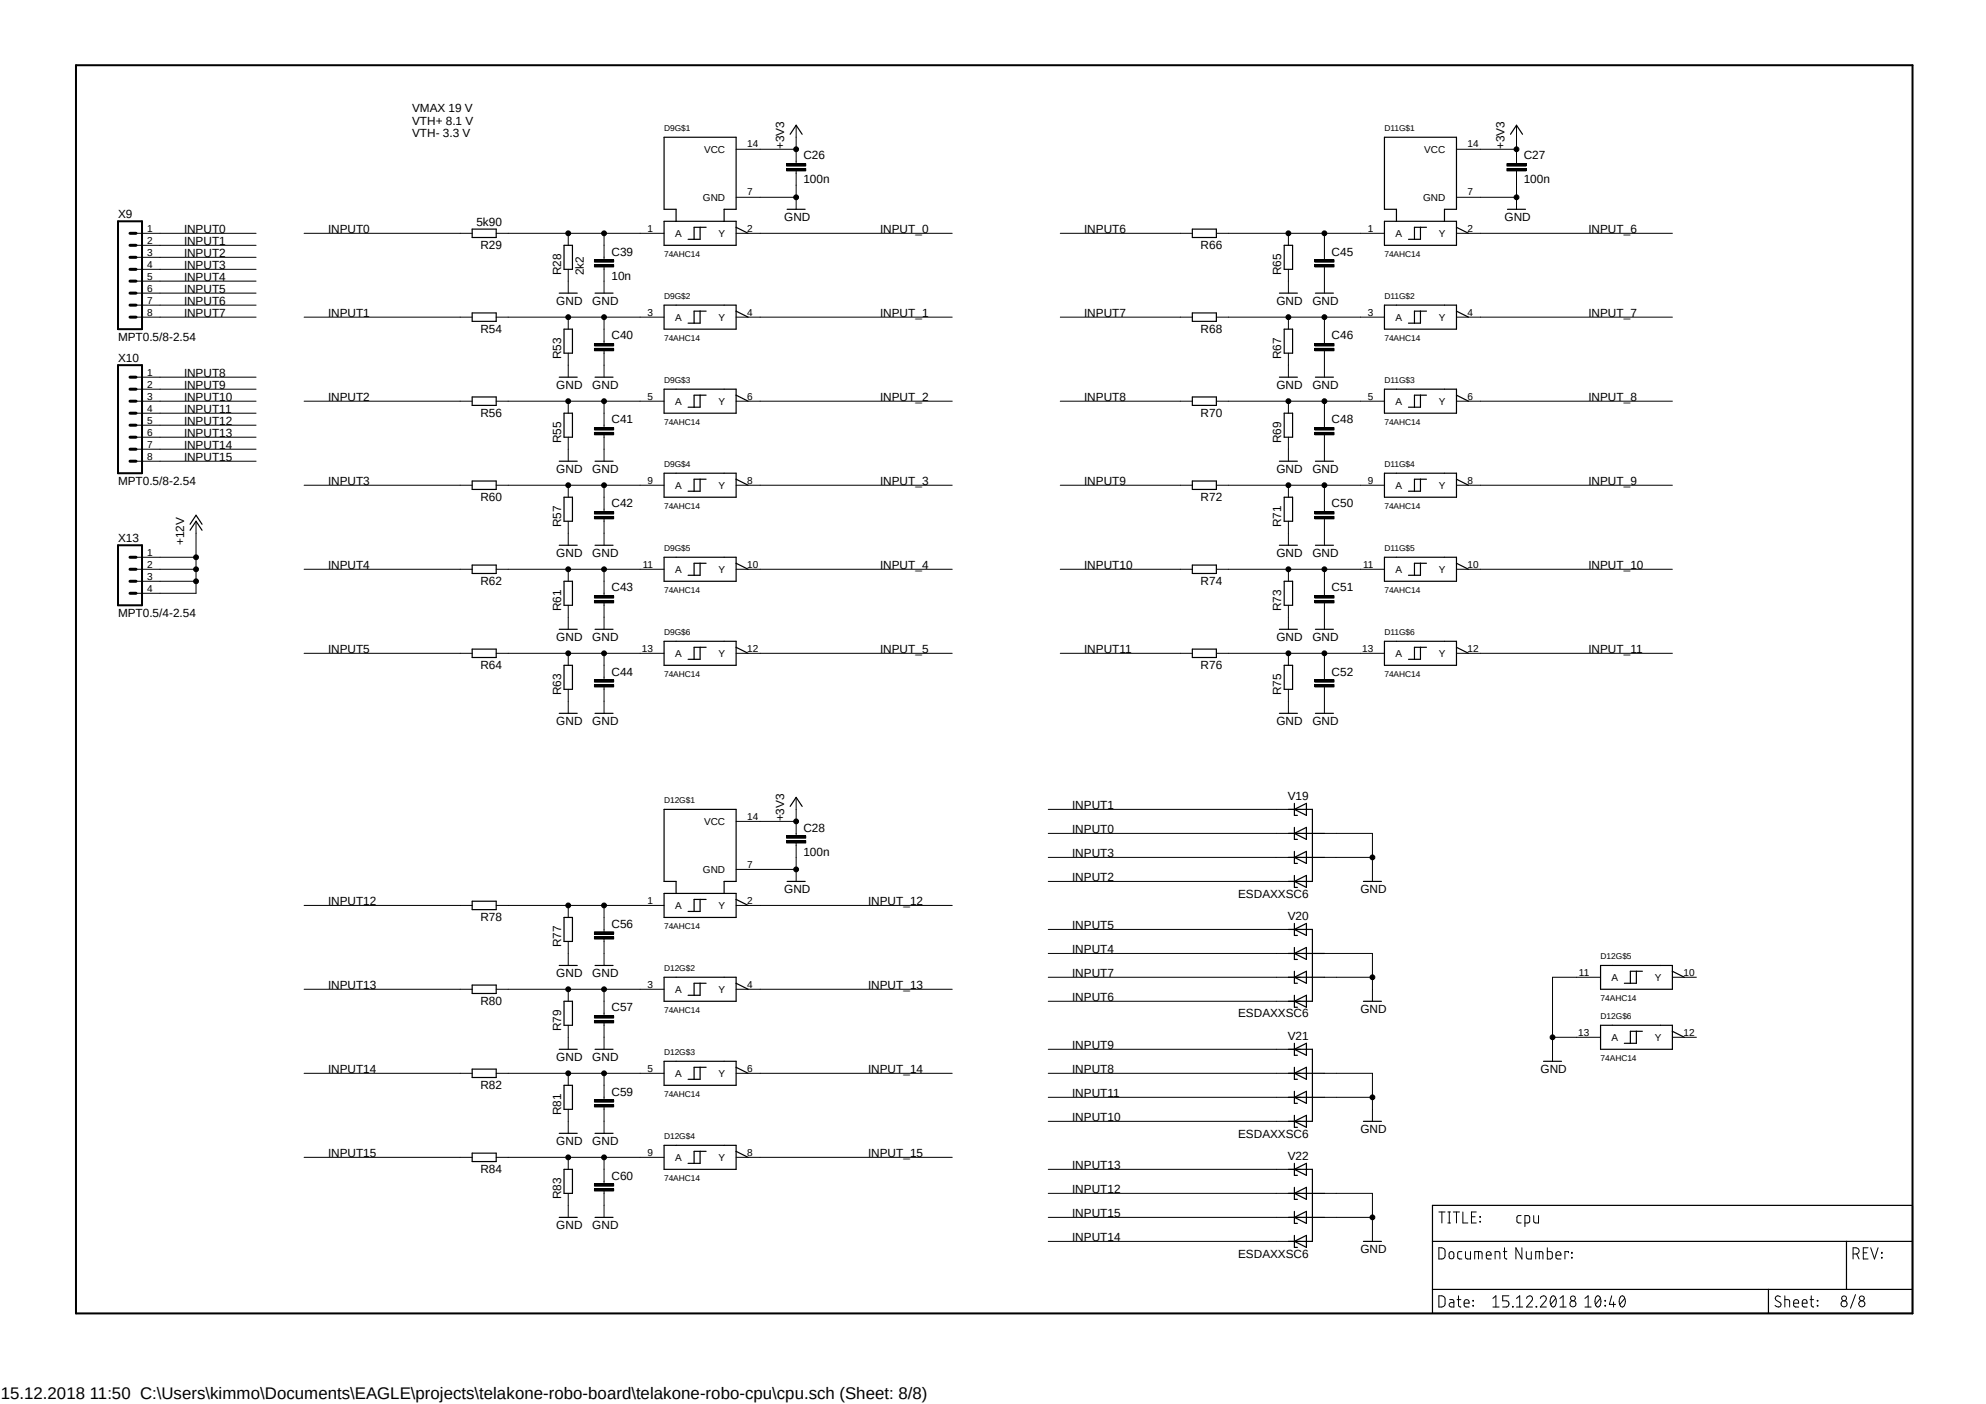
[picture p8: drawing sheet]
<svg xmlns="http://www.w3.org/2000/svg" width="420mm" height="297mm" viewBox="0 0 420 297" stroke-linecap="round" stroke-linejoin="round" font-family="sans-serif">
<path d="M15.6 13.5l389.3 264.9M404.9 13.5l-389.3 264.9" fill="none" stroke="#fff" stroke-width=".21"/>
<path d="M16.1 13.8h388.5v264.1h-388.5zM25 46.8h5v22.8h-5zM25 77.3h5v22.8h-5zM25 115.4h5v12.7h-5z" fill="none" stroke="#000" stroke-width=".42"/>
<g fill="none" stroke="#000" stroke-width=".25">
<path d="M167.2 28.4l1.2-1.9 1.3 1.9M319.6 28.4l1.2-1.9 1.3 1.9M99.9 48.5h5.1v1.7h-5.1zM119.3 51.9h1.8v5.1h-1.8zM140.5 46.8h15.2v5.1h-15.2zM143 46.8v-2.5h-2.5v-15.3h15.2v15.3h-2.5v2.5M148.1 48.1v2.5h-2.5M149.4 48.1h-2.6v2.5M155.7 48.1l2.6 1.3M166.5 44.3h3.8M252.3 48.5h5v1.7h-5zM271.7 51.9h1.8v5.1h-1.8z"/>
<path d="M292.9 46.8h15.2v5.1h-15.2zM295.4 46.8v-2.5h-2.5v-15.3h15.2v15.3h-2.5v2.5M300.5 48.1v2.5h-2.5M301.8 48.1h-2.6v2.5M308.1 48.1l2.6 1.3M318.9 44.3h3.8M99.9 66.2h5.1v1.8h-5.1zM118.3 62h3.8M118.3 79.8h3.8M119.3 69.6h1.8v5.1h-1.8zM125.9 62h3.8M125.9 79.8h3.8"/>
<path d="M140.5 64.6h15.2v5h-15.2zM148.1 65.8v2.6h-2.5M149.4 65.8h-2.6v2.6M155.7 65.8l2.6 1.3M252.3 66.2h5v1.8h-5zM270.7 62h3.8M270.7 79.8h3.8M271.7 69.6h1.8v5.1h-1.8zM278.3 62h3.8M278.3 79.8h3.8M292.9 64.6h15.2v5h-15.2zM300.5 65.8v2.6h-2.5"/>
<path d="M301.8 65.8h-2.6v2.6M308.1 65.8l2.6 1.3M99.9 84h5.1v1.8h-5.1zM118.3 97.6h3.8M119.3 87.4h1.8v5.1h-1.8zM125.9 97.6h3.8M140.5 82.3h15.2v5.1h-15.2zM148.1 83.6v2.5h-2.5M149.4 83.6h-2.6v2.5M155.7 83.6l2.6 1.3M252.3 84h5v1.8h-5zM270.7 97.6h3.8"/>
<path d="M271.7 87.4h1.8v5.1h-1.8zM278.3 97.6h3.8M292.9 82.3h15.2v5.1h-15.2zM300.5 83.6v2.5h-2.5M301.8 83.6h-2.6v2.5M308.1 83.6l2.6 1.3M40.2 112.2l1.3-1.9 1.2 1.9M40.2 110.9l1.3-1.9 1.2 1.9M99.9 101.8h5.1v1.7h-5.1zM99.9 119.5h5.1v1.8h-5.1zM118.3 115.4h3.8M119.3 105.2h1.8v5.1h-1.8z"/>
<path d="M125.9 115.4h3.8M140.5 100.1h15.2v5.1h-15.2zM140.5 117.9h15.2v5.1h-15.2zM148.1 101.4v2.5h-2.5M148.1 119.2v2.5h-2.5M149.4 101.4h-2.6v2.5M149.4 119.2h-2.6v2.5M155.7 101.4l2.6 1.3M155.7 119.2l2.6 1.2M252.3 101.8h5v1.7h-5zM252.3 119.5h5v1.8h-5zM270.7 115.4h3.8"/>
<path d="M271.7 105.2h1.8v5.1h-1.8zM278.3 115.4h3.8M292.9 100.1h15.2v5.1h-15.2zM292.9 117.9h15.2v5.1h-15.2zM300.5 101.4v2.5h-2.5M300.5 119.2v2.5h-2.5M301.8 101.4h-2.6v2.5M301.8 119.2h-2.6v2.5M308.1 101.4l2.6 1.3M308.1 119.2l2.6 1.2M99.9 137.3h5.1v1.8h-5.1zM118.3 133.1h3.8"/>
<path d="M119.3 123h1.8v5.1h-1.8zM125.9 133.1h3.8M140.5 135.7h15.2v5.1h-15.2zM148.1 136.9v2.6h-2.5M149.4 136.9h-2.6v2.6M155.7 136.9l2.6 1.3M252.3 137.3h5v1.8h-5zM270.7 133.1h3.8M271.7 123h1.8v5.1h-1.8zM278.3 133.1h3.8M292.9 135.7h15.2v5.1h-15.2zM300.5 136.9v2.6h-2.5"/>
<path d="M301.8 136.9h-2.6v2.6M308.1 136.9l2.6 1.3M118.3 150.9h3.8M119.3 140.8h1.8v5h-1.8zM125.9 150.9h3.8M270.7 150.9h3.8M271.7 140.8h1.8v5h-1.8zM278.3 150.9h3.8M167.2 170.6l1.2-1.9 1.3 1.9M272.6 171.2h5.1v15.3h-5.1M272.6 176.3h7.6M273.8 171.2l2.6-1.2v2.5z"/>
<path d="M273.8 170v2.5h.7M273.8 175v2.6h.7M273.8 176.3l2.6-1.3v2.6zM99.9 190.7h5.1v1.7h-5.1zM119.3 194.1h1.8v5.1h-1.8zM140.5 189h15.2v5.1h-15.2zM143 189v-2.5h-2.5v-15.3h15.2v15.3h-2.5v2.5M148.1 190.3v2.5h-2.5M149.4 190.3h-2.6v2.5M155.7 190.3l2.6 1.3M166.5 186.5h3.8M272.6 196.6h5.1v15.2h-5.1"/>
<path d="M272.6 181.4h7.6M273.8 180.1v2.6h.7M273.8 185.2v2.5h.7M273.8 195.4v2.5h.7M273.8 181.4l2.6-1.3v2.6zM273.8 186.5l2.6-1.3v2.5zM273.8 196.6l2.6-1.2v2.5zM288.4 186.5h3.9M99.9 208.4h5.1v1.8h-5.1zM118.3 204.3h3.8M119.3 211.8h1.8v5.1h-1.8zM125.9 204.3h3.8"/>
<path d="M140.5 206.8h15.2v5h-15.2zM148.1 208v2.6h-2.5M149.4 208h-2.6v2.6M155.7 208l2.6 1.3M272.6 206.8h7.6M272.6 201.7h7.6M273.8 205.5v2.5h.7M273.8 200.4v2.6h.7M273.8 210.6v2.5h.7M273.8 201.7l2.6-1.3v2.6zM273.8 206.8l2.6-1.3v2.5zM273.8 211.8l2.6-1.2v2.5z"/>
<path d="M288.4 211.8h3.9M338.6 204.3h15.2v5h-15.2zM338.6 216.9h15.2v5.1h-15.2zM346.2 205.5v2.5h-2.5M346.2 218.2v2.5h-2.5M347.5 205.5h-2.6v2.5M347.5 218.2h-2.6v2.5M353.8 205.5l2.6 1.3M353.8 218.2l2.6 1.3M99.9 226.2h5.1v1.8h-5.1zM118.3 222h3.8M118.3 239.8h3.8"/>
<path d="M119.3 229.6h1.8v5.1h-1.8zM125.9 222h3.8M125.9 239.8h3.8M140.5 224.5h15.2v5.1h-15.2zM148.1 225.8v2.5h-2.5M149.4 225.8h-2.6v2.5M155.7 225.8l2.6 1.3M272.6 222h5.1v15.2h-5.1M272.6 227.1h7.6M272.6 232.2h7.6M273.8 225.8v2.5h.7M273.8 220.7v2.6h.7"/>
<path d="M273.8 230.9v2.5h.7M273.8 236v2.5h.7M273.8 222l2.6-1.3v2.6zM273.8 227.1l2.6-1.3v2.5zM273.8 232.2l2.6-1.3v2.5zM273.8 237.2l2.6-1.2v2.5zM288.4 237.2h3.9M326.5 224.5h3.9M99.9 244h5.1v1.7h-5.1zM118.3 257.6h3.8M119.3 247.4h1.8v5.1h-1.8zM125.9 257.6h3.8"/>
<path d="M140.5 242.3h15.2v5.1h-15.2zM148.1 243.6v2.5h-2.5M149.4 243.6h-2.6v2.5M155.7 243.6l2.6 1.3M272.6 247.4h5.1v15.2h-5.1M272.6 252.5h7.6M272.6 257.6h7.6M273.8 246.1v2.6h.7M273.8 251.2v2.5h.7M273.8 256.3v2.5h.7M273.8 247.4l2.6-1.3v2.6zM273.8 252.5l2.6-1.3v2.5z"/>
<path d="M273.8 257.6l2.6-1.3v2.5zM303.1 255h101.5v22.9h-101.5zM273.8 261.4v2.5h.7M273.8 262.6l2.6-1.2v2.5zM288.4 262.6h3.9M303.1 262.6h101.5M303.1 272.8h101.5M374.1 272.8v5.1M390.6 262.6v10.2"/>
</g>
<g fill="none" stroke="#000" stroke-width=".21">
<path d="M155.7 31.6h12.7M166.4 35.6h4.1v.6h-4.1zM166.4 34.6h4.1v.5h-4.1zM168.4 26.5v8.1M168.4 36.2v8.1M308.1 31.6h12.7M318.8 35.6h4.1v.6h-4.1zM318.8 34.6h4.1v.5h-4.1zM320.8 26.5v8.1M320.8 36.2v8.1M28.8 49.4h25.4M28.8 51.9h25.4"/>
<path d="M28.8 54.4h25.4M28.8 57h25.4M28.8 59.5h25.4M64.3 49.4h35.6M105 49.4h35.5M120.2 49.4v2.5M120.2 57v5M125.8 56h4v.5h-4zM125.8 54.9h4v.6h-4zM127.8 49.4v5.5M127.8 56.5v5.5M155.7 49.4h45.8"/>
<path d="M155.7 41.7h12.7M224.3 49.4h28M257.3 49.4h35.6M272.6 49.4v2.5M272.6 57v5M278.2 56h4v.5h-4zM278.2 54.9h4v.6h-4zM280.2 49.4v5.5M280.2 56.5v5.5M308.1 49.4h45.7M308.1 41.7h12.7M28.8 67.1h25.4"/>
<path d="M28.8 62h25.4M28.8 64.6h25.4M28.8 79.8h25.4M64.3 67.1h35.6M105 67.1h35.5M120.2 67.1v2.5M120.2 74.7v5.1M125.8 73.7h4v.5h-4zM125.8 72.7h4v.5h-4zM127.8 67.1v5.6M127.8 74.2v5.6M155.7 67.1h45.8"/>
<path d="M224.3 67.1h28M257.3 67.1h35.6M272.6 67.1v2.5M272.6 74.7v5.1M278.2 73.7h4v.5h-4zM278.2 72.7h4v.5h-4zM280.2 67.1v5.6M280.2 74.2v5.6M308.1 67.1h45.7M28.8 84.9h25.4M28.8 82.3h25.4M28.8 87.4h25.4"/>
<path d="M28.8 90h25.4M28.8 92.5h25.4M28.8 95h25.4M28.8 97.6h25.4M64.3 84.9h35.6M105 84.9h35.5M120.2 84.9v2.5M120.2 92.5v5.1M125.8 91.5h4v.5h-4zM125.8 90.5h4v.5h-4zM127.8 84.9v5.6M127.8 92v5.6"/>
<path d="M155.7 84.9h45.8M224.3 84.9h28M257.3 84.9h35.6M272.6 84.9v2.5M272.6 92.5v5.1M278.2 91.5h4v.5h-4zM278.2 90.5h4v.5h-4zM280.2 84.9v5.6M280.2 92v5.6M308.1 84.9h45.7M28.8 117.9h12.7M41.5 110.3v15.2h-12.7"/>
<path d="M64.3 102.7h35.6M105 102.7h35.5M120.2 102.7v2.5M120.2 110.3v5.1M125.8 109.3h4v.5h-4zM125.8 108.2h4v.6h-4zM127.8 102.7v5.5M127.8 109.8v5.6M155.7 102.7h45.8M224.3 102.7h28M257.3 102.7h35.6M272.6 102.7v2.5"/>
<path d="M272.6 110.3v5.1M278.2 109.3h4v.5h-4zM278.2 108.2h4v.6h-4zM280.2 102.7v5.5M280.2 109.8v5.6M308.1 102.7h45.7M28.8 120.4h12.7M28.8 123h12.7M64.3 120.4h35.6M64.3 138.2h35.6M105 120.4h35.5M105 138.2h35.5"/>
<path d="M120.2 120.4v2.6M120.2 128.1v5M120.2 138.2v2.6M125.8 127h4v.6h-4zM125.8 126h4v.5h-4zM127.8 120.4v5.6M127.8 127.6v5.5M127.8 138.2v5.6M155.7 120.4h45.8M155.7 138.2h45.8M224.3 120.4h28M224.3 138.2h28"/>
<path d="M257.3 120.4h35.6M257.3 138.2h35.6M272.6 120.4v2.6M272.6 128.1v5M272.6 138.2v2.6M278.2 127h4v.6h-4zM278.2 126h4v.5h-4zM280.2 120.4v5.6M280.2 127.6v5.5M280.2 138.2v5.6M308.1 120.4h45.7M308.1 138.2h45.7"/>
<path d="M120.2 145.8v5.1M125.8 144.8h4v.5h-4zM125.8 143.8h4v.5h-4zM127.8 145.3v5.6M272.6 145.8v5.1M278.2 144.8h4v.5h-4zM278.2 143.8h4v.5h-4zM280.2 145.3v5.6M155.7 173.8h12.7M166.4 177.8h4.1v.6h-4.1zM166.4 176.8h4.1v.5h-4.1zM168.4 168.7v8.1"/>
<path d="M168.4 178.4v8.1M221.8 176.3h53.3M221.8 171.2h53.3M280.2 176.3h10.2v10.2M64.3 191.6h35.6M105 191.6h35.5M120.2 191.6v2.5M120.2 199.2v5.1M125.8 198.2h4v.5h-4zM125.8 197.1h4v.6h-4zM127.8 191.6v5.5M127.8 198.7v5.6"/>
<path d="M155.7 191.6h45.8M155.7 183.9h12.7M221.8 181.4h53.3M221.8 186.5h53.3M221.8 196.6h53.3M280.2 181.4h10.2M64.3 209.3h35.6M105 209.3h35.5M120.2 209.3v2.5M120.2 216.9v5.1M125.8 215.9h4v.5h-4zM125.8 214.9h4v.5h-4z"/>
<path d="M127.8 209.3v5.6M127.8 216.4v5.6M155.7 209.3h45.8M221.8 206.8h53.3M221.8 201.7h53.3M221.8 211.8h53.3M280.2 206.8h10.2M280.2 201.7h10.2v10.1M328.5 219.5h10.1M338.6 206.8h-10.1v17.7M353.8 206.8h5.1M353.8 219.5h5.1"/>
<path d="M64.3 227.1h35.6M105 227.1h35.5M120.2 227.1v2.5M120.2 234.7v5.1M125.8 233.7h4v.5h-4zM125.8 232.7h4v.5h-4zM127.8 227.1v5.6M127.8 234.2v5.6M155.7 227.1h45.8M221.8 227.1h53.3M221.8 232.2h53.3M221.8 222h53.3"/>
<path d="M221.8 237.2h53.3M280.2 227.1h10.2v10.1M280.2 232.2h10.2M64.3 244.9h35.6M105 244.9h35.5M120.2 244.9v2.5M120.2 252.5v5.1M125.8 251.5h4v.5h-4zM125.8 250.4h4v.6h-4zM127.8 244.9v5.5M127.8 252v5.6M155.7 244.9h45.8"/>
<path d="M221.8 252.5h53.3M221.8 257.6h53.3M221.8 247.4h53.3M280.2 252.5h10.2v10.1M280.2 257.6h10.2M304.4 256.4h1.3M305 256.4v2.3M306.3 256.4h.6M306.3 258.7h.6M306.6 256.4v2.3M307.5 256.4h1.3M308.1 256.4v2.3"/>
<path d="M309.5 256.4v2.3h1M311.3 257.4h.8M312.3 256.4h-1v2.3h1M313.1 257.4l.1 .1zM313.1 258.4l.1 .1zM321.8 257.2h-.7l-.2 .4 .1 .9 .3 .2h.5M322.6 258.7h.6l.4-.2v-.9l-.2-.4h-.8v2.3M324.5 257.2v1.2l.4 .3h.6v-1.5M221.8 262.6h53.3M304.4 274.2a1.13 1.13 0 0 1 1.3 .4 1.96 1.96 0 0 1-.2 1.7l-.5 .2h-.6zM304.4 264a1.13 1.13 0 0 1 1.3 .4 1.96 1.96 0 0 1-.2 1.7l-.2 .2-.9 .1zM306.7 275h.7l.2 .3v1.2h-.6a.47 .47 0 0 1-.4-.4 .47 .47 0 0 1 .4-.5h.6"/>
<path d="M306.7 264.9a.5 .5 0 0 1 .6-.1 .5 .5 0 0 1 .3 .5v.5a.51 .51 0 0 1-.5 .5 .51 .51 0 0 1-.5-.5zM308.3 275h.8M308.6 274.2v2.1l.5 .2M309.3 264.8h-.7a1.36 1.36 0 0 0-.2 1.3l.4 .3h.5M309.7 275.7h1.1a.55 .55 0 0 0-.4-.7 .55 .55 0 0 0-.7 .5l.1 .8 .4 .2h.6M310 264.8l.1 1.3 .3 .3h.7v-1.6M311.6 275.1l.1 .2zM311.6 276.2l.1 .1zM312 266.4v-1.6h1.2l.3 .2 .1 1.4M312.8 264.8v1.6M314.4 265.6h1.1a.54 .54 0 0 0-.4-.8 .54 .54 0 0 0-.7 .5l.1 .8 .3 .3h.7M315.8 276.5h1.3"/>
<path d="M315.8 274.7l.7-.5v2.3M316.3 266.4v-1.6h.6l.4 .2v1.4M318 264.8h.8M318.3 264v2.1l.5 .3M319.2 274.2h-1.3v1h.8a.67 .67 0 0 1 .5 .7 .67 .67 0 0 1-.5 .6h-.8M320 276.4l.1 .1zM320.8 276.5h1.3M320.8 274.7l.7-.5v2.3M322 264v2.4l-1.3-2.4v2.4M322.9 264.8v1.3l.4 .3h.7v-1.6M322.9 274.7a.64 .64 0 0 1 1-.5 .64 .64 0 0 1 .2 1l-1.2 1.3h1.3M324.9 266.4v-1.6h1.1l.4 .2v1.4"/>
<path d="M325 276.4l.1 .1zM325.7 264.8v1.6M325.9 274.7a.64 .64 0 0 1 .9-.5 .64 .64 0 0 1 .2 1l-1.1 1.3h1.2M327.4 264v2.4h.6l.4-.3v-1.1l-.4-.2h-.6M328.2 274.3a.46 .46 0 0 1 .8 .2 1.42 1.42 0 0 1-.4 2 1.5 1.5 0 0 1-.4-2.2zM329.1 274.7l-1 1.3M329.2 265.6h1a.55 .55 0 0 0-.3-.8 .55 .55 0 0 0-.7 .5v.8l.4 .3h.6M330 276.5h1.3M330 274.7l.7-.5v2.3M331.8 265v-.2h-.7v1.6M332.5 266l.1 .1zM332.5 265l.1 .1z"/>
<path d="M335.3 276.5h1.3M335.3 274.7l.7-.5v2.3M337.7 274.3a.46 .46 0 0 1 .8 .2 1.51 1.51 0 0 1-.4 2 1.5 1.5 0 0 1-.4-2.2zM338.6 274.7l-1 1.3M339.5 276.2l.2 .1zM339.5 275.1l.2 .2zM341 274.2l-.5 1.8h1.3M341.4 275.5v1M342.8 274.3a.46 .46 0 0 1 .9 .2 1.46 1.46 0 0 1-.5 2 1.46 1.46 0 0 1-.4-2.2zM343.7 274.7l-1 1.3M376.7 274.4a.59 .59 0 0 0-.8-.2 .59 .59 0 0 0-.2 .8 1.79 1.79 0 0 1 1.1 1 .66 .66 0 0 1-.6 .6 .66 .66 0 0 1-.7-.4M377.6 275h.6l.4 .1v1.4"/>
<path d="M377.6 274.2v2.3M379.5 275.7h1a.55 .55 0 0 0-.4-.7 .55 .55 0 0 0-.6 .5v.8l.3 .2h.7M381.3 275.7h1a.54 .54 0 0 0-.3-.7 .54 .54 0 0 0-.7 .5v.8l.4 .2h.6M382.9 275h.8M383.2 274.2v2.1l.5 .2M384.5 276.2l.1 .1zM384.5 275.1l.1 .2zM392 265.3h.7a.66 .66 0 0 0 .6-.7 .66 .66 0 0 0-.6-.6h-.7v2.4M392.5 273.9l-1 2.9M392.8 265.3l.5 1.1M394.2 265h.8M395.2 264h-1v2.4h1"/>
<path d="M395.8 264l.8 2.4 .7-2.4M398 265l.2 .1zM398 266l.2 .1z"/>
<circle cx="168.4" cy="31.6" r=".51"/>
<circle cx="320.8" cy="31.6" r=".51"/>
<circle cx="120.2" cy="49.4" r=".51"/>
<circle cx="127.8" cy="49.4" r=".51"/>
<circle cx="168.4" cy="41.7" r=".51"/>
<circle cx="272.6" cy="49.4" r=".51"/>
<circle cx="280.2" cy="49.4" r=".51"/>
<circle cx="320.8" cy="41.7" r=".51"/>
<circle cx="120.2" cy="67.1" r=".51"/>
<circle cx="127.8" cy="67.1" r=".51"/>
<circle cx="272.6" cy="67.1" r=".51"/>
<circle cx="280.2" cy="67.1" r=".51"/>
<circle cx="120.2" cy="84.9" r=".51"/>
<circle cx="127.8" cy="84.9" r=".51"/>
<circle cx="272.6" cy="84.9" r=".51"/>
<circle cx="280.2" cy="84.9" r=".51"/>
<circle cx="41.5" cy="117.9" r=".51"/>
<circle cx="120.2" cy="102.7" r=".51"/>
<circle cx="127.8" cy="102.7" r=".51"/>
<circle cx="272.6" cy="102.7" r=".51"/>
<circle cx="280.2" cy="102.7" r=".51"/>
<circle cx="41.5" cy="120.4" r=".51"/>
<circle cx="41.5" cy="123" r=".51"/>
<circle cx="120.2" cy="120.4" r=".51"/>
<circle cx="120.2" cy="138.2" r=".51"/>
<circle cx="127.8" cy="120.4" r=".51"/>
<circle cx="127.8" cy="138.2" r=".51"/>
<circle cx="272.6" cy="138.2" r=".51"/>
<circle cx="272.6" cy="120.4" r=".51"/>
<circle cx="280.2" cy="120.4" r=".51"/>
<circle cx="280.2" cy="138.2" r=".51"/>
<circle cx="168.4" cy="173.8" r=".51"/>
<circle cx="120.2" cy="191.6" r=".51"/>
<circle cx="127.8" cy="191.6" r=".51"/>
<circle cx="168.4" cy="183.9" r=".51"/>
<circle cx="290.3" cy="181.4" r=".51"/>
<circle cx="120.2" cy="209.3" r=".51"/>
<circle cx="127.8" cy="209.3" r=".51"/>
<circle cx="290.3" cy="206.8" r=".51"/>
<circle cx="328.4" cy="219.5" r=".51"/>
<circle cx="120.2" cy="227.1" r=".51"/>
<circle cx="127.8" cy="227.1" r=".51"/>
<circle cx="290.3" cy="232.2" r=".51"/>
<circle cx="120.2" cy="244.9" r=".51"/>
<circle cx="127.8" cy="244.9" r=".51"/>
<circle cx="290.3" cy="257.6" r=".51"/>
<circle cx="332.8" cy="275.8" r=".65"/>
<circle cx="332.8" cy="274.7" r=".51"/>
<circle cx="390.1" cy="275.8" r=".65"/>
<circle cx="390.1" cy="274.7" r=".51"/>
<circle cx="393.9" cy="275.8" r=".65"/>
<circle cx="393.9" cy="274.7" r=".51"/>
</g>
<g fill="#000">
<path d="M166.4 35.6h4.1v.6h-4.1z" fill-rule="evenodd"/>
<path d="M166.4 34.6h4.1v.5h-4.1z" fill-rule="evenodd"/>
<path d="M318.8 35.6h4.1v.6h-4.1z" fill-rule="evenodd"/>
<path d="M318.8 34.6h4.1v.5h-4.1z" fill-rule="evenodd"/>
<path d="M125.8 56h4v.5h-4z" fill-rule="evenodd"/>
<path d="M125.8 54.9h4v.6h-4z" fill-rule="evenodd"/>
<path d="M278.2 56h4v.5h-4z" fill-rule="evenodd"/>
<path d="M278.2 54.9h4v.6h-4z" fill-rule="evenodd"/>
<path d="M125.8 73.7h4v.5h-4z" fill-rule="evenodd"/>
<path d="M125.8 72.7h4v.5h-4z" fill-rule="evenodd"/>
<path d="M278.2 73.7h4v.5h-4z" fill-rule="evenodd"/>
<path d="M278.2 72.7h4v.5h-4z" fill-rule="evenodd"/>
<path d="M125.8 91.5h4v.5h-4z" fill-rule="evenodd"/>
<path d="M125.8 90.5h4v.5h-4z" fill-rule="evenodd"/>
<path d="M278.2 91.5h4v.5h-4z" fill-rule="evenodd"/>
<path d="M278.2 90.5h4v.5h-4z" fill-rule="evenodd"/>
<path d="M125.8 109.3h4v.5h-4z" fill-rule="evenodd"/>
<path d="M125.8 108.2h4v.6h-4z" fill-rule="evenodd"/>
<path d="M278.2 109.3h4v.5h-4z" fill-rule="evenodd"/>
<path d="M278.2 108.2h4v.6h-4z" fill-rule="evenodd"/>
<path d="M125.8 127h4v.6h-4z" fill-rule="evenodd"/>
<path d="M125.8 126h4v.5h-4z" fill-rule="evenodd"/>
<path d="M278.2 127h4v.6h-4z" fill-rule="evenodd"/>
<path d="M278.2 126h4v.5h-4z" fill-rule="evenodd"/>
<path d="M125.8 144.8h4v.5h-4z" fill-rule="evenodd"/>
<path d="M125.8 143.8h4v.5h-4z" fill-rule="evenodd"/>
<path d="M278.2 144.8h4v.5h-4z" fill-rule="evenodd"/>
<path d="M278.2 143.8h4v.5h-4z" fill-rule="evenodd"/>
<path d="M166.4 177.8h4.1v.6h-4.1z" fill-rule="evenodd"/>
<path d="M166.4 176.8h4.1v.5h-4.1z" fill-rule="evenodd"/>
<path d="M125.8 198.2h4v.5h-4z" fill-rule="evenodd"/>
<path d="M125.8 197.1h4v.6h-4z" fill-rule="evenodd"/>
<path d="M125.8 215.9h4v.5h-4z" fill-rule="evenodd"/>
<path d="M125.8 214.9h4v.5h-4z" fill-rule="evenodd"/>
<path d="M125.8 233.7h4v.5h-4z" fill-rule="evenodd"/>
<path d="M125.8 232.7h4v.5h-4z" fill-rule="evenodd"/>
<path d="M125.8 251.5h4v.5h-4z" fill-rule="evenodd"/>
<path d="M125.8 250.4h4v.6h-4z" fill-rule="evenodd"/>
<circle cx="168.4" cy="31.6" r=".51"/>
<circle cx="320.8" cy="31.6" r=".51"/>
<circle cx="120.2" cy="49.4" r=".51"/>
<circle cx="127.8" cy="49.4" r=".51"/>
<circle cx="168.4" cy="41.7" r=".51"/>
<circle cx="272.6" cy="49.4" r=".51"/>
<circle cx="280.2" cy="49.4" r=".51"/>
<circle cx="320.8" cy="41.7" r=".51"/>
<circle cx="120.2" cy="67.1" r=".51"/>
<circle cx="127.8" cy="67.1" r=".51"/>
<circle cx="272.6" cy="67.1" r=".51"/>
<circle cx="280.2" cy="67.1" r=".51"/>
<circle cx="120.2" cy="84.9" r=".51"/>
<circle cx="127.8" cy="84.9" r=".51"/>
<circle cx="272.6" cy="84.9" r=".51"/>
<circle cx="280.2" cy="84.9" r=".51"/>
<circle cx="41.5" cy="117.9" r=".51"/>
<circle cx="120.2" cy="102.7" r=".51"/>
<circle cx="127.8" cy="102.7" r=".51"/>
<circle cx="272.6" cy="102.7" r=".51"/>
<circle cx="280.2" cy="102.7" r=".51"/>
<circle cx="41.5" cy="120.4" r=".51"/>
<circle cx="41.5" cy="123" r=".51"/>
<circle cx="120.2" cy="120.4" r=".51"/>
<circle cx="120.2" cy="138.2" r=".51"/>
<circle cx="127.8" cy="120.4" r=".51"/>
<circle cx="127.8" cy="138.2" r=".51"/>
<circle cx="272.6" cy="138.2" r=".51"/>
<circle cx="272.6" cy="120.4" r=".51"/>
<circle cx="280.2" cy="120.4" r=".51"/>
<circle cx="280.2" cy="138.2" r=".51"/>
<circle cx="168.4" cy="173.8" r=".51"/>
<circle cx="120.2" cy="191.6" r=".51"/>
<circle cx="127.8" cy="191.6" r=".51"/>
<circle cx="168.4" cy="183.9" r=".51"/>
<circle cx="290.3" cy="181.4" r=".51"/>
<circle cx="120.2" cy="209.3" r=".51"/>
<circle cx="127.8" cy="209.3" r=".51"/>
<circle cx="290.3" cy="206.8" r=".51"/>
<circle cx="328.4" cy="219.5" r=".51"/>
<circle cx="120.2" cy="227.1" r=".51"/>
<circle cx="127.8" cy="227.1" r=".51"/>
<circle cx="290.3" cy="232.2" r=".51"/>
<circle cx="120.2" cy="244.9" r=".51"/>
<circle cx="127.8" cy="244.9" r=".51"/>
<circle cx="290.3" cy="257.6" r=".51"/>
</g>
<g fill="none" stroke="#000" stroke-width=".63">
<path d="M27.5 59.5h1.3M27.5 54.4h1.3M27.5 57h1.3M27.5 49.4h1.3M27.5 51.9h1.3M27.5 67.1h1.3M27.5 62h1.3M27.5 64.6h1.3M27.5 79.8h1.3M27.5 97.6h1.3M27.5 90h1.3M27.5 92.5h1.3"/>
<path d="M27.5 95h1.3M27.5 84.9h1.3M27.5 87.4h1.3M27.5 82.3h1.3M27.5 117.9h1.3M27.5 123h1.3M27.5 125.5h1.3M27.5 120.4h1.3"/>
</g>
<text font-size="3.6" x=".2" y="296">15.12.2018 11:50 C:\Users\kimmo\Documents\EAGLE\projects\telakone-robo-board\telakone-robo-cpu\cpu.sch (Sheet: 8/8)</text>
<g font-size="2.5">
<text x="87.2" y="23.7">VMAX 19 V</text>
<text x="87.2" y="26.4">VTH+ 8.1 V</text>
<text x="87.2" y="29">VTH- 3.3 V</text>
<text x="165.9" y="31.6" transform="rotate(-90 165.9 31.6)">+3V3</text>
<text x="170" y="33.7">C26</text>
<text x="318.3" y="31.6" transform="rotate(-90 318.3 31.6)">+3V3</text>
<text x="322.4" y="33.7">C27</text>
<text x="170" y="38.8">100n</text>
<text x="322.4" y="38.8">100n</text>
<text x="25" y="46.1">X9</text>
<text x="100.8" y="47.8">5k90</text>
<text x="165.9" y="46.8">GND</text>
<text x="318.3" y="46.8">GND</text>
<text x="38.9" y="49.4">INPUT0</text>
<text x="38.9" y="51.9">INPUT1</text>
<text x="69.4" y="49.4">INPUT0</text>
<text x="101.6" y="52.6">R29</text>
<text x="186.2" y="49.4">INPUT_0</text>
<text x="229.4" y="49.4">INPUT6</text>
<text x="254" y="52.6">R66</text>
<text x="336.1" y="49.4">INPUT_6</text>
<text x="38.9" y="54.4">INPUT2</text>
<text x="38.9" y="57">INPUT3</text>
<text x="38.9" y="59.5">INPUT4</text>
<text x="118.7" y="58.3" transform="rotate(-90 118.7 58.3)">R28</text>
<text x="123.5" y="58.3" transform="rotate(-90 123.5 58.3)">2k2</text>
<text x="129.4" y="59.1">10n</text>
<text x="129.4" y="54.1">C39</text>
<text x="271" y="58.3" transform="rotate(-90 271 58.3)">R65</text>
<text x="281.7" y="54.1">C45</text>
<text x="38.9" y="62">INPUT5</text>
<text x="38.9" y="64.6">INPUT6</text>
<text x="117.7" y="64.6">GND</text>
<text x="125.3" y="64.6">GND</text>
<text x="270" y="64.6">GND</text>
<text x="277.7" y="64.6">GND</text>
<text x="38.9" y="67.1">INPUT7</text>
<text x="69.4" y="67.1">INPUT1</text>
<text x="101.6" y="70.4">R54</text>
<text x="129.4" y="71.8">C40</text>
<text x="186.2" y="67.1">INPUT_1</text>
<text x="229.4" y="67.1">INPUT7</text>
<text x="254" y="70.4">R68</text>
<text x="281.7" y="71.8">C46</text>
<text x="336.1" y="67.1">INPUT_7</text>
<text x="25" y="72.2">MPT0.5/8-2.54</text>
<text x="25" y="76.5">X10</text>
<text x="118.7" y="76" transform="rotate(-90 118.7 76)">R53</text>
<text x="271" y="76" transform="rotate(-90 271 76)">R67</text>
<text x="38.9" y="79.8">INPUT8</text>
<text x="38.9" y="82.3">INPUT9</text>
<text x="117.7" y="82.3">GND</text>
<text x="125.3" y="82.3">GND</text>
<text x="270" y="82.3">GND</text>
<text x="277.7" y="82.3">GND</text>
<text x="38.9" y="84.9">INPUT10</text>
<text x="38.9" y="87.4">INPUT11</text>
<text x="38.9" y="90">INPUT12</text>
<text x="69.4" y="84.9">INPUT2</text>
<text x="101.6" y="88.2">R56</text>
<text x="129.4" y="89.6">C41</text>
<text x="186.2" y="84.9">INPUT_2</text>
<text x="229.4" y="84.9">INPUT8</text>
<text x="254" y="88.2">R70</text>
<text x="281.7" y="89.6">C48</text>
<text x="336.1" y="84.9">INPUT_8</text>
<text x="38.9" y="92.5">INPUT13</text>
<text x="38.9" y="95">INPUT14</text>
<text x="118.7" y="93.8" transform="rotate(-90 118.7 93.8)">R55</text>
<text x="271" y="93.8" transform="rotate(-90 271 93.8)">R69</text>
<text x="38.9" y="97.6">INPUT15</text>
<text x="117.7" y="100.1">GND</text>
<text x="125.3" y="100.1">GND</text>
<text x="270" y="100.1">GND</text>
<text x="277.7" y="100.1">GND</text>
<text x="25" y="102.7">MPT0.5/8-2.54</text>
<text x="69.4" y="102.7">INPUT3</text>
<text x="101.6" y="106">R60</text>
<text x="129.4" y="107.4">C42</text>
<text x="186.2" y="102.7">INPUT_3</text>
<text x="229.4" y="102.7">INPUT9</text>
<text x="254" y="106">R72</text>
<text x="281.7" y="107.4">C50</text>
<text x="336.1" y="102.7">INPUT_9</text>
<text x="118.7" y="111.5" transform="rotate(-90 118.7 111.5)">R57</text>
<text x="271" y="111.5" transform="rotate(-90 271 111.5)">R71</text>
<text x="25" y="114.6">X13</text>
<text x="38.9" y="115.4" transform="rotate(-90 38.9 115.4)">+12V</text>
<text x="117.7" y="117.9">GND</text>
<text x="125.3" y="117.9">GND</text>
<text x="270" y="117.9">GND</text>
<text x="277.7" y="117.9">GND</text>
<text x="69.4" y="120.4">INPUT4</text>
<text x="101.6" y="123.7">R62</text>
<text x="129.4" y="125.1">C43</text>
<text x="186.2" y="120.4">INPUT_4</text>
<text x="229.4" y="120.4">INPUT10</text>
<text x="254" y="123.7">R74</text>
<text x="281.7" y="125.1">C51</text>
<text x="336.1" y="120.4">INPUT_10</text>
<text x="25" y="130.6">MPT0.5/4-2.54</text>
<text x="118.7" y="129.3" transform="rotate(-90 118.7 129.3)">R61</text>
<text x="271" y="129.3" transform="rotate(-90 271 129.3)">R73</text>
<text x="117.7" y="135.7">GND</text>
<text x="125.3" y="135.7">GND</text>
<text x="270" y="135.7">GND</text>
<text x="277.7" y="135.7">GND</text>
<text x="69.4" y="138.2">INPUT5</text>
<text x="101.6" y="141.5">R64</text>
<text x="129.4" y="142.9">C44</text>
<text x="186.2" y="138.2">INPUT_5</text>
<text x="229.4" y="138.2">INPUT11</text>
<text x="254" y="141.5">R76</text>
<text x="281.7" y="142.9">C52</text>
<text x="336.1" y="138.2">INPUT_11</text>
<text x="118.7" y="147.1" transform="rotate(-90 118.7 147.1)">R63</text>
<text x="271" y="147.1" transform="rotate(-90 271 147.1)">R75</text>
<text x="117.7" y="153.5">GND</text>
<text x="125.3" y="153.5">GND</text>
<text x="270" y="153.5">GND</text>
<text x="277.7" y="153.5">GND</text>
<text x="165.9" y="173.8" transform="rotate(-90 165.9 173.8)">+3V3</text>
<text x="226.9" y="171.2">INPUT1</text>
<text x="272.4" y="169.3">V19</text>
<text x="170" y="175.9">C28</text>
<text x="226.9" y="176.3">INPUT0</text>
<text x="170" y="181">100n</text>
<text x="226.9" y="181.4">INPUT3</text>
<text x="69.4" y="191.6">INPUT12</text>
<text x="165.9" y="189">GND</text>
<text x="183.7" y="191.6">INPUT_12</text>
<text x="226.9" y="186.5">INPUT2</text>
<text x="261.9" y="189.9">ESDAXXSC6</text>
<text x="287.8" y="189">GND</text>
<text x="101.6" y="194.8">R78</text>
<text x="129.4" y="196.3">C56</text>
<text x="226.9" y="196.6">INPUT5</text>
<text x="272.4" y="194.7">V20</text>
<text x="118.7" y="200.4" transform="rotate(-90 118.7 200.4)">R77</text>
<text x="226.9" y="201.7">INPUT4</text>
<text x="69.4" y="209.3">INPUT13</text>
<text x="117.7" y="206.8">GND</text>
<text x="125.3" y="206.8">GND</text>
<text x="183.7" y="209.3">INPUT_13</text>
<text x="226.9" y="206.8">INPUT7</text>
<text x="101.6" y="212.6">R80</text>
<text x="129.4" y="214">C57</text>
<text x="226.9" y="211.8">INPUT6</text>
<text x="261.9" y="215.3">ESDAXXSC6</text>
<text x="287.8" y="214.4">GND</text>
<text x="118.7" y="218.2" transform="rotate(-90 118.7 218.2)">R79</text>
<text x="226.9" y="222">INPUT9</text>
<text x="272.4" y="220.1">V21</text>
<text x="69.4" y="227.1">INPUT14</text>
<text x="117.7" y="224.5">GND</text>
<text x="125.3" y="224.5">GND</text>
<text x="183.7" y="227.1">INPUT_14</text>
<text x="226.9" y="227.1">INPUT8</text>
<text x="325.9" y="227.1">GND</text>
<text x="101.6" y="230.4">R82</text>
<text x="129.4" y="231.8">C59</text>
<text x="226.9" y="232.2">INPUT11</text>
<text x="118.7" y="236" transform="rotate(-90 118.7 236)">R81</text>
<text x="226.9" y="237.2">INPUT10</text>
<text x="287.8" y="239.8">GND</text>
<text x="69.4" y="244.9">INPUT15</text>
<text x="117.7" y="242.3">GND</text>
<text x="125.3" y="242.3">GND</text>
<text x="183.7" y="244.9">INPUT_15</text>
<text x="261.9" y="240.7">ESDAXXSC6</text>
<text x="272.4" y="245.5">V22</text>
<text x="101.6" y="248.2">R84</text>
<text x="129.4" y="249.6">C60</text>
<text x="226.9" y="247.4">INPUT13</text>
<text x="118.7" y="253.7" transform="rotate(-90 118.7 253.7)">R83</text>
<text x="226.9" y="252.5">INPUT12</text>
<text x="226.9" y="257.6">INPUT15</text>
<text x="117.7" y="260.1">GND</text>
<text x="125.3" y="260.1">GND</text>
<text x="226.9" y="262.6">INPUT14</text>
<text x="261.9" y="266.1">ESDAXXSC6</text>
<text x="287.8" y="265.2">GND</text>
</g>
<g font-size="2.1">
<text x="149" y="32.3">VCC</text>
<text x="158.1" y="31.2">14</text>
<text x="301.3" y="32.3">VCC</text>
<text x="310.5" y="31.2">14</text>
<text x="158.1" y="41.4">7</text>
<text x="310.5" y="41.4">7</text>
<text x="148.7" y="42.5">GND</text>
<text x="301.1" y="42.5">GND</text>
<text x="31.1" y="49">1</text>
<text x="31.1" y="51.5">2</text>
<text x="137" y="49">1</text>
<text x="142.9" y="50.1">A</text>
<text x="152" y="50.1">Y</text>
<text x="158.1" y="49">2</text>
<text x="289.4" y="49">1</text>
<text x="295.2" y="50.1">A</text>
<text x="304.4" y="50.1">Y</text>
<text x="310.5" y="49">2</text>
<text x="31.1" y="54.1">3</text>
<text x="31.1" y="56.6">4</text>
<text x="31.1" y="59.1">5</text>
<text x="31.1" y="61.7">6</text>
<text x="31.1" y="64.2">7</text>
<text x="31.1" y="66.8">8</text>
<text x="137" y="66.8">3</text>
<text x="142.9" y="67.9">A</text>
<text x="152" y="67.9">Y</text>
<text x="158.1" y="66.8">4</text>
<text x="289.4" y="66.8">3</text>
<text x="295.2" y="67.9">A</text>
<text x="304.4" y="67.9">Y</text>
<text x="310.5" y="66.8">4</text>
<text x="31.1" y="79.5">1</text>
<text x="31.1" y="82">2</text>
<text x="31.1" y="84.5">3</text>
<text x="31.1" y="87.1">4</text>
<text x="31.1" y="89.6">5</text>
<text x="137" y="84.5">5</text>
<text x="142.9" y="85.6">A</text>
<text x="152" y="85.6">Y</text>
<text x="158.1" y="84.5">6</text>
<text x="289.4" y="84.5">5</text>
<text x="295.2" y="85.6">A</text>
<text x="304.4" y="85.6">Y</text>
<text x="310.5" y="84.5">6</text>
<text x="31.1" y="92.2">6</text>
<text x="31.1" y="94.7">7</text>
<text x="31.1" y="97.2">8</text>
<text x="137" y="102.3">9</text>
<text x="142.9" y="103.4">A</text>
<text x="152" y="103.4">Y</text>
<text x="158.1" y="102.3">8</text>
<text x="289.4" y="102.3">9</text>
<text x="295.2" y="103.4">A</text>
<text x="304.4" y="103.4">Y</text>
<text x="310.5" y="102.3">8</text>
<text x="31.1" y="117.6">1</text>
<text x="31.1" y="120.1">2</text>
<text x="31.1" y="122.6">3</text>
<text x="31.1" y="125.2">4</text>
<text x="136" y="120.1">11</text>
<text x="142.9" y="121.2">A</text>
<text x="152" y="121.2">Y</text>
<text x="158.1" y="120.1">10</text>
<text x="288.4" y="120.1">11</text>
<text x="295.2" y="121.2">A</text>
<text x="304.4" y="121.2">Y</text>
<text x="310.5" y="120.1">10</text>
<text x="135.8" y="137.9">13</text>
<text x="158.1" y="137.9">12</text>
<text x="288.2" y="137.9">13</text>
<text x="310.5" y="137.9">12</text>
<text x="142.9" y="139">A</text>
<text x="152" y="139">Y</text>
<text x="295.2" y="139">A</text>
<text x="304.4" y="139">Y</text>
<text x="158.1" y="173.4">14</text>
<text x="149" y="174.5">VCC</text>
<text x="148.7" y="184.7">GND</text>
<text x="158.1" y="183.6">7</text>
<text x="137" y="191.2">1</text>
<text x="158.1" y="191.2">2</text>
<text x="142.9" y="192.3">A</text>
<text x="152" y="192.3">Y</text>
<text x="137" y="209">3</text>
<text x="158.1" y="209">4</text>
<text x="334" y="206.4">11</text>
<text x="340.9" y="207.6">A</text>
<text x="350.1" y="207.6">Y</text>
<text x="356.2" y="206.4">10</text>
<text x="142.9" y="210.1">A</text>
<text x="152" y="210.1">Y</text>
<text x="333.9" y="219.1">13</text>
<text x="340.9" y="220.2">A</text>
<text x="350.1" y="220.2">Y</text>
<text x="356.2" y="219.1">12</text>
<text x="137" y="226.7">5</text>
<text x="142.9" y="227.8">A</text>
<text x="152" y="227.8">Y</text>
<text x="158.1" y="226.7">6</text>
<text x="137" y="244.5">9</text>
<text x="142.9" y="245.6">A</text>
<text x="152" y="245.6">Y</text>
<text x="158.1" y="244.5">8</text>
</g>
<g font-size="1.8">
<text x="140.5" y="27.8">D9G$1</text>
<text x="292.9" y="27.8">D11G$1</text>
<text x="140.5" y="54.4">74AHC14</text>
<text x="292.9" y="54.4">74AHC14</text>
<text x="140.5" y="63.3">D9G$2</text>
<text x="292.9" y="63.3">D11G$2</text>
<text x="140.5" y="72.2">74AHC14</text>
<text x="292.9" y="72.2">74AHC14</text>
<text x="140.5" y="81.1">D9G$3</text>
<text x="292.9" y="81.1">D11G$3</text>
<text x="140.5" y="90">74AHC14</text>
<text x="292.9" y="90">74AHC14</text>
<text x="140.5" y="98.8">D9G$4</text>
<text x="292.9" y="98.8">D11G$4</text>
<text x="140.5" y="107.7">74AHC14</text>
<text x="292.9" y="107.7">74AHC14</text>
<text x="140.5" y="116.6">D9G$5</text>
<text x="292.9" y="116.6">D11G$5</text>
<text x="140.5" y="125.5">74AHC14</text>
<text x="292.9" y="125.5">74AHC14</text>
<text x="140.5" y="134.4">D9G$6</text>
<text x="292.9" y="134.4">D11G$6</text>
<text x="140.5" y="143.3">74AHC14</text>
<text x="292.9" y="143.3">74AHC14</text>
<text x="140.5" y="170">D12G$1</text>
<text x="140.5" y="196.6">74AHC14</text>
<text x="338.6" y="203">D12G$5</text>
<text x="140.5" y="205.5">D12G$2</text>
<text x="140.5" y="214.4">74AHC14</text>
<text x="338.6" y="211.8">74AHC14</text>
<text x="338.6" y="215.6">D12G$6</text>
<text x="140.5" y="223.3">D12G$3</text>
<text x="338.6" y="224.5">74AHC14</text>
<text x="140.5" y="232.2">74AHC14</text>
<text x="140.5" y="241">D12G$4</text>
<text x="140.5" y="249.9">74AHC14</text>
</g>
</svg>
